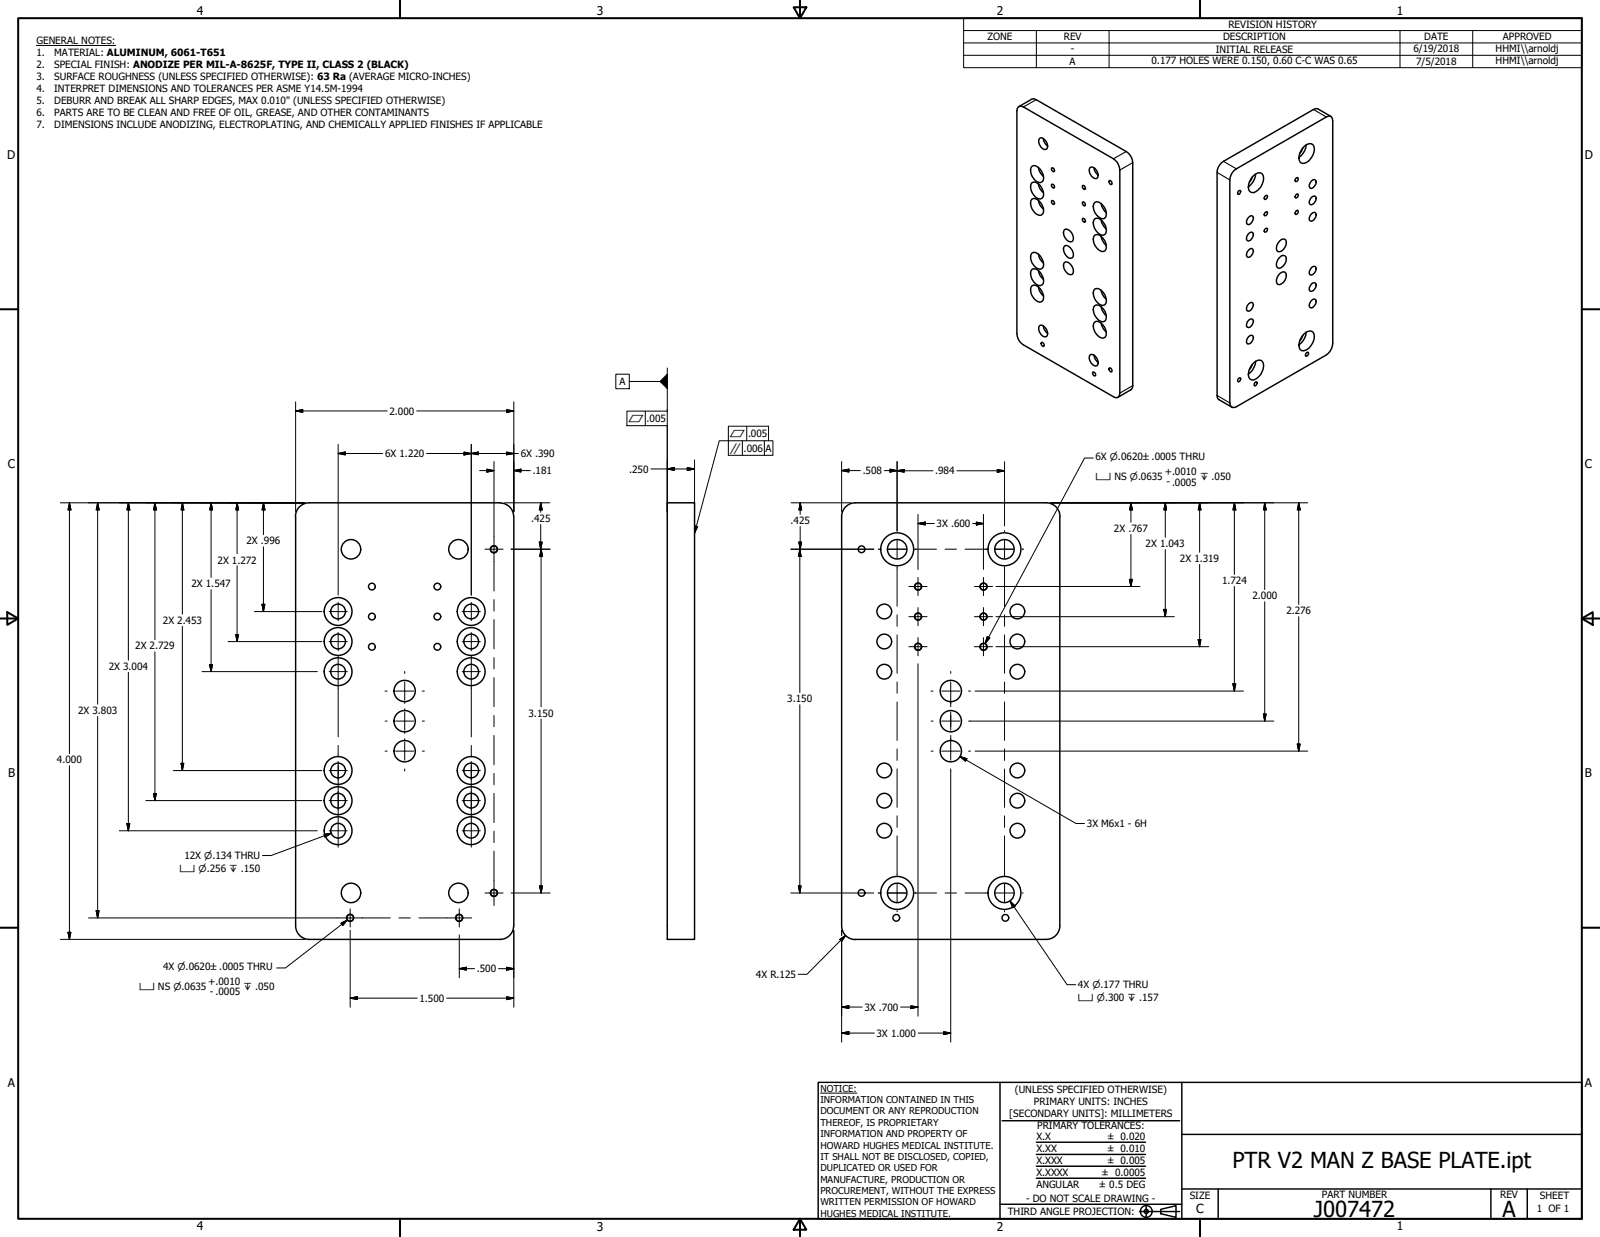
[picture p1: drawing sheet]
<svg xmlns="http://www.w3.org/2000/svg" width="559mm" height="432mm" viewBox="0 0 559 432" stroke-linecap="round" stroke-linejoin="round" font-family="sans-serif">
<!-- layer: Visible (ANSI) -->
<g fill="none" stroke="#000" stroke-width=".51">
<path d="M355.6 37.4l.5-.3 1.3 .2 31.5 18.1a4.8 4.8 0 0 1 2.2 4v77.8a1.36 1.36 0 0 1-.7 1.4 1.36 1.36 0 0 1-1.5-.1l-31.5-18.1a4.8 4.8 0 0 1-2.2-3.9v-77.8zM355.9 37.2l4.5-2.6 .9-.1 32 18.4a4.8 4.8 0 0 1 2.3 3.9v77.8l-.1 .7-.6 .8-4.4 2.6M360.4 58a2.3 2.3 0 0 1 2.9 1.1 3.6 3.6 0 0 1 .6 4.4 2.21 2.21 0 0 1-2.8-1.1 3.7 3.7 0 0 1-.7-4.4zM362.6 58.4a5 5 0 0 0 1.8 3.2M363 48.3a1.68 1.68 0 0 1 2.4 1.1 2.03 2.03 0 0 1 0 2.7 2.69 2.69 0 0 1-2.4-3.8zM364.4 48.4a3.9 3.9 0 0 0 1.5 2.6M367.2 58.7l.3-.2a.93 .93 0 0 1 .7 1.4 .92 .92 0 0 1-1-1.2zM380.7 58.5a2.52 2.52 0 0 1 2.7 3.4l-.4 .4a2.69 2.69 0 0 1-2.3-3.8zM382.1 58.5a3.6 3.6 0 0 0 1.4 2.7M431.1 59.4l32.8-18.9a1.35 1.35 0 0 1 1.6 1.6v77.9a5.3 5.3 0 0 1-2.3 3.9l-31.4 18.1a1.41 1.41 0 0 1-1.6 .1 1.41 1.41 0 0 1-.7-1.4v-77.9a5 5 0 0 1 1.6-3.4zM455 51.6l-.5 1.4-.5 .5M455.5 51.1a1.99 1.99 0 0 1 3.4 .1 5.3 5.3 0 0 1-3.4 5.8h-.8a2.25 2.25 0 0 1-.9-2.9l.9-2.1z"/>
<path d="M456.2 50.5a5.8 5.8 0 0 1-2.6 4.5M464.8 40.6l-4.5-2.6h-1l-32 18.3a4.8 4.8 0 0 0-2.2 3.9v77.8l.2 1.2 .4 .3 4.5 2.6M360.4 63.8a2.3 2.3 0 0 1 2.9 1 3.6 3.6 0 0 1 .6 4.4 2.21 2.21 0 0 1-2.8-1.1 3.7 3.7 0 0 1-.7-4.3zM360.4 69.5a3.4 3.4 0 0 1 4 3.1 1.8 1.8 0 0 1-1.1 2.6 4.1 4.1 0 0 1-2.9-5.7zM362.6 64.1a4.7 4.7 0 0 0 1.8 3.2M362.6 69.8a4.7 4.7 0 0 0 1.8 3.2M367.2 64.5l.3-.2a.93 .93 0 0 1 .7 1.3 .92 .92 0 0 1-1-1.1zM367.2 70.2l.3-.2a.93 .93 0 0 1 .7 1.3 .92 .92 0 0 1-1-1.1zM378 64.9l.3-.2a1.01 1.01 0 0 1 .7 1.4l-.7-.3zM378 76.4l.3-.2a.93 .93 0 0 1 .7 1.3 .92 .92 0 0 1-1-1.1zM378.3 70.4a1.01 1.01 0 0 1 .7 1.4l-.7-.2-.3-.5zM382.3 70.7a2.26 2.26 0 0 1 3 1.1 3.7 3.7 0 0 1 .6 4.3 2.26 2.26 0 0 1-2.9-1 3.7 3.7 0 0 1-.7-4.4z"/>
<path d="M382.3 76.4a2.26 2.26 0 0 1 3 1.1 3.7 3.7 0 0 1 .6 4.4 2.26 2.26 0 0 1-2.9-1.1 3.7 3.7 0 0 1-.7-4.4zM384.6 71.1a6 6 0 0 0 1.7 3.1M384.6 76.8a6 6 0 0 0 1.7 3.1M387.4 63.1a.94 .94 0 0 1 1 1.2l-.3 .2a1.01 1.01 0 0 1-.7-1.4zM432.5 66.7l.7-.2a1.01 1.01 0 0 1-.7 1.4l-.3-.2zM436.1 75.8l.6-.4 .9 .2a2.04 2.04 0 0 1-2 2.7 1.89 1.89 0 0 1 .5-2.5zM437.4 61.8l-1.1 1.8M437.8 61.3a1.93 1.93 0 0 1 3.4 0 5.5 5.5 0 0 1-3.4 5.9 1.61 1.61 0 0 1-1.8-1.9 6 6 0 0 1 1.8-4zM438.5 60.8a6.1 6.1 0 0 1-2.5 4.4M441.6 68.7l.8-.6 .3 .3a1.01 1.01 0 0 1-1.1 1.2zM442 74l.4-.1 .3 .2a1.01 1.01 0 0 1-1.1 1.2v-.9zM452.8 62.1l.4-.1 .2 .6-.2 .5-.8 .3v-.9z"/>
<path d="M452.8 67.8l.4-.1 .2 .6-.2 .5-.8 .3-.1-.4zM452.8 73.5l.4-.1a.94 .94 0 0 1-.4 1.5l-.5-.4zM458 63.2l.6-.5h.5l.4 .3a2.25 2.25 0 0 1-1.5 2.8l-.4-.1a1.78 1.78 0 0 1 .4-2.5zM458 68.9l1.1-.5 .4 .3a2.25 2.25 0 0 1-1.5 2.8l-.4-.1a1.78 1.78 0 0 1 .4-2.5zM458 74.6l1.1-.5 .4 .3a2.02 2.02 0 0 1-1.9 2.7 1.78 1.78 0 0 1 .4-2.5zM360.4 88.3a2.3 2.3 0 0 1 2.9 1.1 4.3 4.3 0 0 1 1.1 3.8l-.5 .5a2.21 2.21 0 0 1-2.8-1.1 3.7 3.7 0 0 1-.7-4.3zM360.4 94a2.3 2.3 0 0 1 2.9 1.1 3.6 3.6 0 0 1 .6 4.4 2.21 2.21 0 0 1-2.8-1.1 3.8 3.8 0 0 1-.7-4.4zM360.4 99.8a2.3 2.3 0 0 1 2.9 1 3.6 3.6 0 0 1 .6 4.4 2.21 2.21 0 0 1-2.8-1.1 3.7 3.7 0 0 1-.7-4.3zM362.6 88.6a4.7 4.7 0 0 0 1.8 3.2M362.6 94.4a4.7 4.7 0 0 0 1.8 3.1M371.9 80.1a2.83 2.83 0 0 1 2.5 4.2 2.83 2.83 0 0 1-2.5-4.2zM371.9 85.8a2.52 2.52 0 0 1 2.9 2.3v1.6l-.4 .3a2.91 2.91 0 0 1-2.9-3.8z"/>
<path d="M371.9 91.5a2.89 2.89 0 0 1 2.5 4.3 2.89 2.89 0 0 1-2.5-4.3zM382.3 82.1a2.26 2.26 0 0 1 3 1.1 3.7 3.7 0 0 1 .6 4.4 2.26 2.26 0 0 1-2.9-1.1 3.7 3.7 0 0 1-.7-4.4zM384.6 82.5a6 6 0 0 0 1.7 3.2M436.1 81.5l.6-.4 .9 .2a2.04 2.04 0 0 1-2 2.7 1.89 1.89 0 0 1 .5-2.5zM436.1 87.2l1.1-.5a1.4 1.4 0 0 1 0 2.3l-1.1 .9-.5-.2a1.89 1.89 0 0 1 .5-2.5zM441.6 80.1l.8-.5 .3 .2-.3 1-.4 .2h-.4zM446.8 84.2l.7-.6 1.3-.1a2.89 2.89 0 0 1-2.5 4.3 2.48 2.48 0 0 1 .5-3.6zM446.8 89.9l.7-.6h1.3a2.89 2.89 0 0 1-1.3 4.1l-.7 .3-.5-.2a2.48 2.48 0 0 1 .5-3.6zM446.8 95.6l1.4-.7 .6 .1a2.83 2.83 0 0 1-2.5 4.3 2.48 2.48 0 0 1 .5-3.7zM458 93.4l.6-.4 .9 .2a2.11 2.11 0 0 1-1.9 2.7 1.85 1.85 0 0 1 .4-2.5zM458 99.1l1.1-.4 .4 .2a2.11 2.11 0 0 1-1.9 2.8 1.85 1.85 0 0 1 .4-2.6zM362.6 100.1a5 5 0 0 0 1.8 3.2"/>
<path d="M363 113.7a1.68 1.68 0 0 1 2.4 1.1 2.03 2.03 0 0 1 0 2.7 2.69 2.69 0 0 1-2.4-3.8zM363.7 119.5a.89 .89 0 0 1 .8 .5 .89 .89 0 0 1-.1 1 1.05 1.05 0 0 1-.7-1.5zM364.4 113.8a3.9 3.9 0 0 0 1.5 2.6M382.3 100.9a2.26 2.26 0 0 1 3 1.1 3.8 3.8 0 0 1 .6 4.4 2.26 2.26 0 0 1-2.9-1.1 3.7 3.7 0 0 1-.7-4.4zM382.3 106.7a2.26 2.26 0 0 1 3 1.1 3.7 3.7 0 0 1 .6 4.3 2.26 2.26 0 0 1-2.9-1.1 3.7 3.7 0 0 1-.7-4.3zM382.3 112.4a2.26 2.26 0 0 1 3 1.1 3.7 3.7 0 0 1 .6 4.3 2.26 2.26 0 0 1-2.9-1.1 3.7 3.7 0 0 1-.7-4.3zM384.6 101.3a5.4 5.4 0 0 0 1.7 3.2M384.6 107a5.4 5.4 0 0 0 1.7 3.2M384.6 112.7a5.4 5.4 0 0 0 1.7 3.2M436.1 106l1.1-.5a1.4 1.4 0 0 1 0 2.3l-1.1 .8-.5-.1a1.89 1.89 0 0 1 .5-2.5zM436.1 111.8l.6-.4 .9 .2a1.96 1.96 0 0 1-2 2.6 1.89 1.89 0 0 1 .5-2.4zM436.1 117.5l.6-.4 .9 .2a2.04 2.04 0 0 1-2 2.7 1.97 1.97 0 0 1 .5-2.5z"/>
<path d="M455 117l-.5 1.4-.5 .5M455.5 116.5a1.99 1.99 0 0 1 3.4 .1 5.3 5.3 0 0 1-3.4 5.8h-.8a2.25 2.25 0 0 1-.9-2.9l.9-2.1zM456.2 116a5.8 5.8 0 0 1-2.6 4.4M458 104.9l.6-.4 .9 .1a2.29 2.29 0 0 1-1.5 2.9l-.4-.1a1.78 1.78 0 0 1 .4-2.5zM380.7 123.9a2.52 2.52 0 0 1 2.7 3.4l-.4 .4a2.69 2.69 0 0 1-2.3-3.8zM381.7 129.9l.7 .2 .3 .5-.3 .7a.97 .97 0 0 1-.7-1.4zM382.1 124a3.6 3.6 0 0 0 1.4 2.6M387.4 128.5a.94 .94 0 0 1 1 1.2l-.3 .2a1.01 1.01 0 0 1-.7-1.4zM432.5 132.1l.7-.2a1.01 1.01 0 0 1-.7 1.4l-.3-.2zM437.4 127.2l-1.1 1.8M437.8 126.7a1.93 1.93 0 0 1 3.4 0 5.5 5.5 0 0 1-3.4 6 1.61 1.61 0 0 1-1.8-2 6 6 0 0 1 1.8-4zM438.2 133.6l.7-.3a1.01 1.01 0 0 1-.7 1.4l-.2-.2z"/>
<path d="M438.5 126.1a6 6 0 0 1-2.5 4.5M456.2 123.3l.7-.3a1.01 1.01 0 0 1-.7 1.4l-.3-.2zM174.7 175.6a4.8 4.8 0 0 1 4.8 4.7l-.1 142.9a4.7 4.7 0 0 1-4.7 4.7M174.7 175.5h-66.7a4.8 4.8 0 0 0-4.8 4.8M233 175.5h9.6v152.4h-9.6zM103.3 180.3v142.9a4.7 4.7 0 0 0 4.7 4.7h66.7M370.1 180.3v142.9a4.7 4.7 0 0 1-4.7 4.7h-66.7a4.7 4.7 0 0 1-4.8-4.7v-142.9a4.8 4.8 0 0 1 4.8-4.8h66.7a4.8 4.8 0 0 1 4.8 4.8"/>
<circle cx="122.6" cy="191.7" r="3.4"/>
<circle cx="160.1" cy="191.7" r="3.4"/>
<circle cx="172.5" cy="191.7" r="1.17"/>
<circle cx="172.5" cy="191.7" r="1.24"/>
<circle cx="300.9" cy="191.7" r="1.17"/>
<circle cx="313.3" cy="191.7" r="3.4"/>
<circle cx="313.3" cy="191.7" r="5.7"/>
<circle cx="350.8" cy="191.7" r="3.4"/>
<circle cx="350.8" cy="191.7" r="5.7"/>
<circle cx="118.1" cy="213.5" r="2.57"/>
<circle cx="118.1" cy="213.5" r="4.9"/>
<circle cx="129.9" cy="204.8" r="1.17"/>
<circle cx="129.9" cy="215.2" r="1.17"/>
<circle cx="152.7" cy="215.2" r="1.17"/>
<circle cx="152.7" cy="204.8" r="1.17"/>
<circle cx="164.6" cy="213.5" r="2.57"/>
<circle cx="164.6" cy="213.5" r="4.9"/>
<circle cx="308.8" cy="213.5" r="2.57"/>
<circle cx="320.6" cy="204.8" r="1.17"/>
<circle cx="320.6" cy="215.2" r="1.17"/>
<circle cx="320.6" cy="204.8" r="1.24"/>
<circle cx="320.6" cy="215.2" r="1.24"/>
<circle cx="343.5" cy="204.8" r="1.17"/>
<circle cx="343.5" cy="215.2" r="1.17"/>
<circle cx="343.5" cy="204.8" r="1.24"/>
<circle cx="343.5" cy="215.2" r="1.24"/>
<circle cx="355.3" cy="213.5" r="2.57"/>
<circle cx="118.1" cy="223.9" r="2.57"/>
<circle cx="118.1" cy="234.5" r="2.57"/>
<circle cx="118.1" cy="234.5" r="4.9"/>
<circle cx="118.1" cy="223.9" r="4.9"/>
<circle cx="129.9" cy="225.8" r="1.17"/>
<circle cx="152.7" cy="225.8" r="1.17"/>
<circle cx="164.6" cy="223.9" r="2.57"/>
<circle cx="164.6" cy="234.5" r="2.57"/>
<circle cx="164.6" cy="223.9" r="4.9"/>
<circle cx="164.6" cy="234.5" r="4.9"/>
<circle cx="308.8" cy="234.5" r="2.57"/>
<circle cx="308.8" cy="223.9" r="2.57"/>
<circle cx="320.6" cy="225.8" r="1.17"/>
<circle cx="320.6" cy="225.8" r="1.24"/>
<circle cx="343.5" cy="225.8" r="1.17"/>
<circle cx="343.5" cy="225.8" r="1.24"/>
<circle cx="355.3" cy="223.9" r="2.57"/>
<circle cx="355.3" cy="234.5" r="2.57"/>
<circle cx="141.3" cy="251.7" r="3.7"/>
<circle cx="141.3" cy="241.2" r="3.7"/>
<circle cx="332.1" cy="241.2" r="3.7"/>
<circle cx="332.1" cy="251.7" r="3.7"/>
<circle cx="118.1" cy="279.5" r="2.57"/>
<circle cx="118.1" cy="269" r="2.57"/>
<circle cx="118.1" cy="279.5" r="4.9"/>
<circle cx="118.1" cy="269" r="4.9"/>
<circle cx="141.3" cy="262.2" r="3.7"/>
<circle cx="164.6" cy="279.5" r="2.57"/>
<circle cx="164.6" cy="269" r="2.57"/>
<circle cx="164.6" cy="269" r="4.9"/>
<circle cx="164.6" cy="279.5" r="4.9"/>
<circle cx="308.8" cy="269" r="2.57"/>
<circle cx="308.8" cy="279.5" r="2.57"/>
<circle cx="332.1" cy="262.2" r="3.7"/>
<circle cx="355.3" cy="269" r="2.57"/>
<circle cx="355.3" cy="279.5" r="2.57"/>
<circle cx="118.1" cy="290" r="2.57"/>
<circle cx="118.1" cy="290" r="4.9"/>
<circle cx="164.6" cy="290" r="2.57"/>
<circle cx="164.6" cy="290" r="4.9"/>
<circle cx="308.8" cy="290" r="2.57"/>
<circle cx="355.3" cy="290" r="2.57"/>
<circle cx="122.6" cy="311.7" r="3.4"/>
<circle cx="160.1" cy="311.7" r="3.4"/>
<circle cx="172.5" cy="311.7" r="1.17"/>
<circle cx="172.5" cy="311.7" r="1.24"/>
<circle cx="300.9" cy="311.7" r="1.17"/>
<circle cx="313.3" cy="311.7" r="3.4"/>
<circle cx="313.3" cy="311.7" r="5.7"/>
<circle cx="350.8" cy="311.7" r="3.4"/>
<circle cx="350.8" cy="311.7" r="5.7"/>
<circle cx="122.3" cy="320.4" r="1.17"/>
<circle cx="122.3" cy="320.4" r="1.24"/>
<circle cx="160.4" cy="320.4" r="1.17"/>
<circle cx="160.4" cy="320.4" r="1.24"/>
<circle cx="313" cy="320.4" r="1.17"/>
<circle cx="351.1" cy="320.4" r="1.17"/>
</g>
<!-- layer: Visible Narrow (ANSI) -->
<path d="M361.9 34.8l-4.5 2.5M458.7 38.2l4.5 2.6M393.3 52.9l-4.4 2.5M395.6 56.8l-4.5 2.6M427.3 56.3l4.5 2.6M425.1 60.2l4.4 2.6M395.6 134.6l-4.5 2.6M425.1 138l4.4 2.7" fill="none" stroke="#000" stroke-width=".38"/>
<!-- layer: Border (ANSI) -->
<g fill="none" stroke="#000" stroke-width=".7">
<path d="M6.3 6.3h546.1v419.1h-546.1zM139.7 0v6.3M277.2 2.5h4.4l-2.2 3.8zM279.4 0v6.3M419.1 0v6.3M0 107.9h6.3M552.4 107.9h6.4M0 215.9h6.3M2.5 213.7l3.8 2.2-3.8 2.2zM552.4 215.9l3.9-2.2v4.4zM552.4 215.9h6.4M0 323.8h6.3"/>
<path d="M552.4 323.8h6.4M139.7 425.4v6.4M279.4 425.4l2.2 3.9h-4.4zM279.4 425.4v6.4M419.1 425.4v6.4"/>
</g>
<!-- layer: Title (ANSI) -->
<g fill="none" stroke="#000" stroke-width=".51">
<path d="M285.8 377.8h266.6v47.6h-266.6zM349.2 377.8v47.6M412.7 377.8v47.6M350 391.2h62M361.9 398.7h38.1M412.7 396h139.7M361.9 411.3h38.1M361.9 407.1h38.1M361.9 403h38.1M412.7 415h139.7M425.4 415v10.4M520.7 415v10.4"/>
<path d="M533.4 415v10.4M349.2 420.4h63.5M398 422.9h14M400.3 420.6v4.6M405.4 422.1l5.3-1.2v4l-5.3-1.2z"/>
<circle cx="400.3" cy="422.9" r="2.06"/>
<circle cx="400.3" cy="422.9" r=".73"/>
</g>
<path d="M286.5 381.6h12.8" fill="none" stroke="#000" stroke-width=".35"/>
<!-- layer: Symbol (ANSI) -->
<g fill="none" stroke="#000" stroke-width=".35">
<path d="M12.7 15.9h27.7M336.5 10.7v-4.4h215.9v4.4M336.5 15h215.9M336.5 19.3h215.9M361.9 10.7v12.9M387.3 10.7v12.9M488.9 10.7v12.9M514.3 10.7v12.9M552.4 10.7h-215.9v4.3M552.4 10.7v12.9h-215.9v-8.6M215.1 130.6h4.7v5.1h-4.7zM219.8 133.2h10.7"/>
<path d="M233 128.5v15M218.9 143.5h14.1v5.1h-14.1zM225.4 143.5v5.1M233 148.6v30.1M259.3 153.9v5M260.8 148.8v5.1M267 153.9v5M268.4 153.9v-5.1h-14v10.1h15.5v-5h-18.7l-8.6 32.2M381.8 159.9h-3l-34.8 64.8M242.7 183.6l.9 .2-1 2.3zM344.8 222.2l.9 .5-1.7 2zM335.3 264.1l2.4 .8-.5 .8z"/>
<path d="M335.3 264.1l40.5 23.4h3M113.2 291.3l2.5-.5-2.2 1.4zM115.7 290.8l-21 7.8h-3M352.7 314.5l1.8 1.8-.8 .6zM352.7 314.5l20 29.2h3M119.1 322.3l2.2-1.2-1.6 1.9zM121.3 321.1l-21.6 16.8h-3.1"/>
</g>
<!-- layer: Dimension (ANSI) -->
<g fill="none" stroke="#000" stroke-width=".35">
<path d="M103.3 143.4l2.4-.4v1zM103.3 143.4h32M103.3 140.3v38.4M118.1 158.3l2.5-.5v1zM118.1 158.3h15.6M118.1 155.1v52.6M145.5 143.4h34M149 158.3h32M162.1 157.8l2.5 .5-2.5 .5zM164.6 158.3l2.5-.5v1zM164.6 155.1v52.6M176.9 143l2.6 .4-2.6 .6z"/>
<path d="M176.9 157.8l2.6 .5-2.6 .5zM179.5 140.3v38.4M21.1 175.5h85.3M24.3 175.5l.5 2.5h-1.1zM24.3 175.5v87.6M34.1 175.5l.5 2.5h-1zM34.1 175.5v70.3M44.8 175.5l.5 2.5h-1zM44.8 175.5v54.9M54.1 175.5l.5 2.5h-1zM54.1 175.5v47.8M63.7 175.5l.5 2.5h-1z"/>
<path d="M63.7 175.5v38.9M73.7 175.5l.5 2.5h-1zM73.7 175.5v26M82.8 175.5l.5 2.5h-.9zM82.8 175.5v17.8M92 175.5l.5 2.5h-1zM92 175.5v11.1M167.5 164.3h5M170.1 163.8l2.4 .5-2.4 .5zM172.5 161.1v26.2M176.3 175.5h15.7M179.5 164.3l2.4-.5v1z"/>
<path d="M179.5 164.3h5.7M188.8 175.5l.6 2.5h-1.1zM188.8 175.5v3.3M227.3 163.7h15.3M233 163.7l2.5-.5v1zM233 160.5v18.2M240 163.2l2.6 .5-2.6 .5zM242.6 160.5v18.2M276.3 175.5h20.8M279.5 175.5l.5 2.5h-1zM279.5 175.5v4.1M293.9 164.3l2.6-.5v1z"/>
<path d="M293.9 164.3h6.6M293.9 161.1v17.6M308.9 164.3h4.4M310.8 163.8l2.5 .5-2.5 .5zM313.3 164.3l2.5-.4v.9zM313.3 161.1v24.1M313.3 164.3h12.5M320.6 179.6v12M334.2 164.3h16.6M343.5 179.6v12M348.3 163.9l2.5 .4-2.5 .5zM350.8 161.2v22.4"/>
<path d="M367 175.5h89.8M395 175.5l.5 2.5h-1zM395 175.5v6.8M407 175.5l.4 2.5h-.9zM407 175.5v12.1M419 175.5l.4 2.5h-.9zM419 175.5v17.3M431.1 175.5l.5 2.5h-1zM431.1 175.5v25M441.7 175.5l.5 2.5h-.9zM441.7 175.5v30.3M453.6 175.5l.5 2.5h-1z"/>
<path d="M453.6 175.5v35.5M82.8 197.5v26.5M92 190.9v22.6M178.5 191.7h13.7M188.3 189.2h1.1l-.6 2.5zM188.8 183.1v8.6M189 191.7l.5 2.5h-1zM189 191.7v55.1M276.2 191.7h29M279 189.2h1l-.5 2.5zM279.3 191.7l.5 2.5h-1zM279.3 191.7v50"/>
<path d="M279.5 183.8v7.9M320.6 182.8l2.6-.6v1.1zM320.6 191.8v7M320.6 182.8h5.7M339.7 182.8h3.8M341 182.2l2.5 .6-2.5 .5zM343.5 191.8v7M395 186.6v18.1M407 191.8v23.5M419 197v28.7M63.7 218.6v50.4M73.7 205.8v28.6"/>
<path d="M88.8 213.5h23.6M91.5 210.9h1l-.5 2.6zM347.9 204.7h2.8M347.9 215.3h2.8M350.9 204.7h47.2M350.9 215.3h59.2M394.5 202.2h1l-.5 2.5zM406.5 212.7h.9l-.4 2.6zM431.1 204.7v36.5M441.7 210.1v41.6M453.6 215.3v46.9M44.8 234.7v55.3"/>
<path d="M54.1 227.5v52M70.5 234.4h40.3M73.2 232h1l-.5 2.4zM79.6 224h32.8M82.4 221.5h.9l-.5 2.5zM320.6 231.7v79.9M347.9 225.7h2.8M350.9 225.7h71.2M418.5 223.3h.9l-.4 2.4zM430.6 238.7h1l-.5 2.5zM34.1 250.1v70.3M189 251v60.7"/>
<path d="M279.3 246v65.7M339 251.7h11.7M340.6 241.2h10.1M350.9 241.2h83.4M350.9 251.7h94M441.3 249.2h.9l-.5 2.5zM453.1 259.7h1l-.5 2.5zM24.3 267.3v60.6M50.9 279.5h61.5M53.6 277h1l-.5 2.5zM60.5 269h51.9M63.2 266.4h1l-.5 2.6z"/>
<path d="M332 269.1v42.5M340.6 262.2h10.1M350.9 262.2h105.9M41.7 290h69.1M44.3 287.5h1l-.5 2.5zM33.6 317.9h1l-.5 2.5zM178.5 311.7h13.7M188.5 309.2h1l-.5 2.5zM276.2 311.7h29M278.8 309.2h1l-.5 2.5zM320.6 311.8v42.9M332 311.8v52"/>
<path d="M21.1 327.9h85.3M23.7 325.4h1.1l-.5 2.5zM30.9 320.4h87M122.3 324.7v26.9M160.4 338.1l2.5-.5v1zM160.4 338.1h5.3M160.4 326.3v15M174.1 338.1h5.4M176.9 337.6l2.6 .5-2.6 .5zM179.5 324.7v26.9M293.2 327.9l2.1-1.4-1.4 2.1zM293.9 324.7v1.8"/>
<path d="M293.9 328.5v35.3M295.3 326.5l-13.5 13.6h-3M122.3 348.4l2.5-.5v1zM122.3 348.4h23.4M156 348.4h23.5M176.9 347.9l2.6 .5-2.6 .5zM293.9 351.5l2.6-.4v.9zM293.9 351.5h7.2M314.5 351.5h6.1M318.1 351.1l2.5 .4-2.5 .5zM293.9 360.6l2.6-.5v1zM293.9 360.6h11.5"/>
<path d="M320.7 360.6h11.3M329.6 360.1l2.4 .5-2.4 .5z"/>
</g>
<g fill="#000" stroke="#000" stroke-width=".35">
<path d="M103.3 143.4l2.4-.4zM103.3 143.4l2.4-.4v1zM118.1 158.3l2.5-.5zM118.1 158.3l2.5-.5v1zM162.1 158.8l2.5-.5zM162.1 157.8l2.5 .5-2.5 .5zM164.6 158.3l2.5-.5zM164.6 158.3l2.5-.5v1zM176.9 144l2.6-.6zM176.9 143l2.6 .4-2.6 .6zM176.9 158.8l2.6-.5zM176.9 157.8l2.6 .5-2.6 .5z"/>
<path d="M24.3 175.5l.5 2.5zM24.3 175.5l.5 2.5h-1.1zM34.1 175.5l.5 2.5zM34.1 175.5l.5 2.5h-1zM44.8 175.5l.5 2.5zM44.8 175.5l.5 2.5h-1zM54.1 175.5l.5 2.5zM54.1 175.5l.5 2.5h-1zM63.7 175.5l.5 2.5zM63.7 175.5l.5 2.5h-1zM73.7 175.5l.5 2.5zM73.7 175.5l.5 2.5h-1z"/>
<path d="M82.8 175.5l.5 2.5zM82.8 175.5l.5 2.5h-.9zM92 175.5l.5 2.5zM92 175.5l.5 2.5h-1zM170.1 164.8l2.4-.5zM170.1 163.8l2.4 .5-2.4 .5zM179.5 164.3l2.4-.5zM179.5 164.3l2.4-.5v1zM188.8 175.5l.6 2.5zM188.8 175.5l.6 2.5h-1.1zM233 163.7l2.5-.5zM233 163.7l2.5-.5v1z"/>
<path d="M240 164.2l2.6-.5zM240 163.2l2.6 .5-2.6 .5zM279.5 175.5l.5 2.5zM279.5 175.5l.5 2.5h-1zM293.9 164.3l2.6-.5zM293.9 164.3l2.6-.5v1zM310.8 164.8l2.5-.5zM310.8 163.8l2.5 .5-2.5 .5zM313.3 164.3l2.5-.4zM313.3 164.3l2.5-.4v.9zM348.3 164.8l2.5-.5zM348.3 163.9l2.5 .4-2.5 .5z"/>
<path d="M395 175.5l.5 2.5zM395 175.5l.5 2.5h-1zM407 175.5l.4 2.5zM407 175.5l.4 2.5h-.9zM419 175.5l.4 2.5zM419 175.5l.4 2.5h-.9zM431.1 175.5l.5 2.5zM431.1 175.5l.5 2.5h-1zM441.7 175.5l.5 2.5zM441.7 175.5l.5 2.5h-.9zM453.6 175.5l.5 2.5zM453.6 175.5l.5 2.5h-1z"/>
<path d="M188.3 189.2l.5 2.5zM188.3 189.2h1.1l-.6 2.5zM189 191.7l.5 2.5zM189 191.7l.5 2.5h-1zM279 189.2l.5 2.5zM279 189.2h1l-.5 2.5zM279.3 191.7l.5 2.5zM279.3 191.7l.5 2.5h-1zM320.6 182.8l2.6-.6zM320.6 182.8l2.6-.6v1.1zM341 183.3l2.5-.5zM341 182.2l2.5 .6-2.5 .5z"/>
<path d="M91.5 210.9l.5 2.6zM91.5 210.9h1l-.5 2.6zM394.5 202.2l.5 2.5zM394.5 202.2h1l-.5 2.5zM406.5 212.7l.5 2.6zM406.5 212.7h.9l-.4 2.6zM73.2 232l.5 2.4zM73.2 232h1l-.5 2.4zM82.4 221.5l.4 2.5zM82.4 221.5h.9l-.5 2.5zM418.5 223.3l.5 2.4zM418.5 223.3h.9l-.4 2.4z"/>
<path d="M430.6 238.7l.5 2.5zM430.6 238.7h1l-.5 2.5zM441.3 249.2l.4 2.5zM441.3 249.2h.9l-.5 2.5zM453.1 259.7l.5 2.5zM453.1 259.7h1l-.5 2.5zM53.6 277l.5 2.5zM53.6 277h1l-.5 2.5zM63.2 266.4l.5 2.6zM63.2 266.4h1l-.5 2.6zM44.3 287.5l.5 2.5zM44.3 287.5h1l-.5 2.5z"/>
<path d="M33.6 317.9l.5 2.5zM33.6 317.9h1l-.5 2.5zM188.5 309.2l.5 2.5zM188.5 309.2h1l-.5 2.5zM278.8 309.2l.5 2.5zM278.8 309.2h1l-.5 2.5zM23.7 325.4l.6 2.5zM23.7 325.4h1.1l-.5 2.5zM160.4 338.1l2.5-.5zM160.4 338.1l2.5-.5v1zM176.9 338.6l2.6-.5zM176.9 337.6l2.6 .5-2.6 .5z"/>
<path d="M295.3 326.5l-1.4 2.1zM293.2 327.9l2.1-1.4-1.4 2.1zM122.3 348.4l2.5-.5zM122.3 348.4l2.5-.5v1zM176.9 348.9l2.6-.5zM176.9 347.9l2.6 .5-2.6 .5zM293.9 351.5l2.6-.4zM293.9 351.5l2.6-.4v.9zM318.1 352l2.5-.5zM318.1 351.1l2.5 .4-2.5 .5zM293.9 360.6l2.6-.5zM293.9 360.6l2.6-.5v1z"/>
<path d="M329.6 361.1l2.4-.5zM329.6 360.1l2.4 .5-2.4 .5z"/>
</g>
<!-- layer: Center Mark (ANSI) -->
<g fill="none" stroke="#000" stroke-width=".35">
<path d="M169.4 191.7h6.3M306.8 191.7h.3M310.1 191.7h6.4M319.5 191.7h.3M344.3 191.7h.3M347.7 191.7h6.3M357 191.7h.4M114.9 213.5h6.4M118.1 210.3v6.4M161.4 213.5h6.4M164.6 210.3v6.4M317.4 204.7h6.4"/>
<path d="M317.4 215.3h6.4M320.6 201.5v6.4M320.6 212.1v6.3M340.3 215.3h6.3M340.3 204.7h6.3M343.5 212.1v6.3M343.5 201.5v6.4M114.9 234.4h6.4M114.9 224h6.4M118.1 220.8v6.3M141.4 234.4v.7M141.4 238.1v6.3"/>
<path d="M161.4 234.4h6.4M161.4 224h6.4M164.6 220.8v6.3M317.4 225.7h6.4M320.6 222.6v6.3M340.3 225.7h6.3M343.5 222.6v6.3M134.5 241.2h.7M134.5 251.7h.7M138.2 241.2h6.3M138.2 251.7h6.3M141.4 244.9v.7"/>
<path d="M141.4 247.4v.7M141.4 248.5v6.4M141.4 255.3v.7M141.4 257.9v.7M141.4 259v6.4M147.5 241.2h.7M147.5 251.7h.7M325.2 241.2h.7M325.2 251.7h.7M328.9 241.2h6.3M328.9 251.7h6.3M332 244.9v.7"/>
<path d="M332 248.5v6.4M332 257.9v.7M338.3 241.2h.7M338.3 251.7h.7M114.9 269h6.4M114.9 279.5h6.4M118.1 265.8v6.4M118.1 276.3v6.3M134.5 262.2h.7M138.2 262.2h6.3M141.4 268.4v.7M147.5 262.2h.7"/>
<path d="M161.4 269h6.4M161.4 279.5h6.4M164.6 265.8v6.4M164.6 276.3v6.3M325.2 262.2h.7M328.9 262.2h6.3M338.3 262.2h.7M114.9 290h6.4M161.4 290h6.4M122.3 317.2v6.4M160.4 317.2v6.4M169.4 311.7h6.3"/>
<path d="M306.8 311.7h.3M310.1 311.7h6.4M319.5 311.7h.3M350.8 305.2v.4M350.8 308.5v6.4M350.8 317.9v.4"/>
</g>
<!-- layer: Centerline (ANSI) -->
<g fill="none" stroke="#000" stroke-width=".35">
<path d="M172.5 187.3v19M306.8 191.7h.3M310.1 191.7h6.4M313.3 185.2v.3M313.3 188.5v6.4M313.3 197.9v13.7M319.5 191.7h7.6M330.1 191.7h4M337.1 191.7h7.5M347.7 191.7h6.3M350.8 185.2v.3M350.8 188.5v6.4"/>
<path d="M350.8 197.9v13.7M357 191.7h.4M172.5 209.3v4M172.5 216.3v10.2M313.3 214.6v4M350.8 214.6v4M118.1 228.7v28.5M164.6 228.7v28.5M172.5 229.6v3.9M172.5 236.5v10.2M313.3 221.6v13.4M313.3 238.1v3.9"/>
<path d="M332 234.4v.7M332 238.1v8.6M350.8 221.6v13.4M350.8 238.1v3.9M172.5 249.7v4M172.5 256.7v10.3M313.3 245v13.4M332 249.7v4M332 256.7v8.7M350.8 245v13.4M118.1 260.2v4M118.1 267.2v28.5"/>
<path d="M164.6 260.2v4M164.6 267.2v28.5M172.5 269.9v4M172.5 276.9v10.2M313.3 261.4v4M313.3 268.4v13.4M332 268.4v.7M350.8 261.4v4M350.8 268.4v13.4M172.5 290.1v4M172.5 297.1v19M313.3 284.8v4"/>
<path d="M313.3 291.8v13.8M350.8 284.8v4M350.8 291.8v13.8M306.8 311.7h.3M310.1 311.7h6.4M313.3 308.5v6.4M313.3 317.9v.4M319.5 311.7h7.6M330.1 311.7h4M337.1 311.7h7.5M347.7 311.7h6.3M350.8 308.5v6.4"/>
<path d="M350.8 317.9v.4M357 311.7h.4M117.9 320.4h18.4M139.3 320.4h4M146.3 320.4h18.4"/>
</g>
<!-- layer: Symbol (ANSI) -->
<g fill="#000" stroke="#000" stroke-width=".35">
<path d="M233 130.6v5zM233 130.6v5l-2.5-2.4zM242.7 183.6l-.1 2.5zM242.7 183.6l.9 .2-1 2.3zM344.8 222.2l-.8 2.5zM344.8 222.2l.9 .5-1.7 2zM335.3 264.1l2.4 .8zM335.3 264.1l2.4 .8-.5 .8zM113.5 292.2l2.2-1.4zM113.2 291.3l2.5-.5-2.2 1.4zM352.7 314.5l1.8 1.8zM352.7 314.5l1.8 1.8-.8 .6z"/>
<path d="M121.3 321.1l-1.6 1.9zM119.1 322.3l2.2-1.2-1.6 1.9z"/>
</g>
<g font-size="7.7">
<text x="430.4" y="407.6">PTR V2 MAN Z BASE PLATE.ipt</text>
<text x="458.9" y="424.8">J007472</text>
<text x="524.7" y="424.7">A</text>
</g>
<text font-size="4.4" x="417.8" y="423.5">C</text>
<g font-size="4.2">
<text x="68.7" y="5.3">4</text>
<text x="208.4" y="5.3">3</text>
<text x="348.1" y="5.3">2</text>
<text x="487.8" y="5.3">1</text>
<text x="2.5" y="55.5">D</text>
<text x="553.5" y="55.5">D</text>
<text x="2.8" y="163.4">C</text>
<text x="553.5" y="163.4">C</text>
<text x="2.9" y="271.4">B</text>
<text x="553.5" y="271.4">B</text>
<text x="2.8" y="379.3">A</text>
<text x="553.5" y="379.3">A</text>
<text x="68.7" y="429.5">4</text>
<text x="208.4" y="429.6">3</text>
<text x="348.1" y="429.6">2</text>
<text x="487.8" y="429.5">1</text>
</g>
<g font-size="3.5">
<text x="429" y="9.8">REVISION HISTORY</text>
<text x="12.7" y="15.3">GENERAL NOTES:</text>
<text x="344.9" y="14.1">ZONE</text>
<text x="371.5" y="14.1">REV</text>
<text x="427.2" y="14.1">DESCRIPTION</text>
<text x="497.4" y="14.1">DATE</text>
<text x="524.9" y="14.1">APPROVED</text>
<text x="12.7" y="19.5">1.</text>
<text x="12.7" y="23.7">2.</text>
<text x="18.9" y="19.5">MATERIAL: ALUMINUM, 6061-T651</text>
<text x="18.9" y="23.7">SPECIAL FINISH: ANODIZE PER MIL-A-8625F, TYPE II, CLASS 2 (BLACK)</text>
<text x="373.6" y="22.7">A</text>
<text x="374" y="18.3">-</text>
<text x="402.1" y="22.5">0.177 HOLES WERE 0.150, 0.60 C-C WAS 0.65</text>
<text x="424.6" y="18.4">INITIAL RELEASE</text>
<text x="493.6" y="18.2">6/19/2018</text>
<text x="494.6" y="22.5">7/5/2018</text>
<text x="522.4" y="18.1">HHMI\\arnoldj</text>
<text x="522.4" y="22.4">HHMI\\arnoldj</text>
<text x="12.7" y="27.8">3.</text>
<text x="18.9" y="27.8">SURFACE ROUGHNESS (UNLESS SPECIFIED OTHERWISE): 63 Ra (AVERAGE MICRO-INCHES)</text>
<text x="12.7" y="32">4.</text>
<text x="18.9" y="32">INTERPRET DIMENSIONS AND TOLERANCES PER ASME Y14.5M-1994</text>
<text x="12.7" y="36.2">5.</text>
<text x="12.7" y="40.4">6.</text>
<text x="18.9" y="36.2">DEBURR AND BREAK ALL SHARP EDGES, MAX 0.010&quot; (UNLESS SPECIFIED OTHERWISE)</text>
<text x="18.9" y="40.4">PARTS ARE TO BE CLEAN AND FREE OF OIL, GREASE, AND OTHER CONTAMINANTS</text>
<text x="12.7" y="44.6">7.</text>
<text x="18.9" y="44.6">DIMENSIONS INCLUDE ANODIZING, ELECTROPLATING, AND CHEMICALLY APPLIED FINISHES IF APPLICABLE</text>
<text x="216.3" y="134.4">A</text>
<text x="136" y="144.7">2.000</text>
<text x="225.8" y="147.3">.005</text>
<text x="261.2" y="152.6">.005</text>
<text x="134.5" y="159.6">6X 1.220</text>
<text x="181.9" y="159.6">6X .390</text>
<text x="259.7" y="157.7">.006</text>
<text x="267.4" y="157.7">A</text>
<text x="382.6" y="160.5">6X ⌀.0620±.0005 THRU</text>
<text x="186.1" y="165.5">.181</text>
<text x="219.8" y="165">.250</text>
<text x="301.3" y="165.5">.508</text>
<text x="326.6" y="165.6">.984</text>
<text x="406.8" y="165.8">+.0010</text>
<text x="407.4" y="169.4">- .0005</text>
<text x="185.5" y="182.2">.425</text>
<text x="276.1" y="183">.425</text>
<text x="327.1" y="184">3X .600</text>
<text x="389.1" y="185.7">2X .767</text>
<text x="86.1" y="190.1">2X .996</text>
<text x="400.1" y="190.9">2X 1.043</text>
<text x="76" y="196.7">2X 1.272</text>
<text x="412.1" y="196.2">2X 1.319</text>
<text x="426.8" y="204">1.724</text>
<text x="66.9" y="205">2X 1.547</text>
<text x="437.4" y="209.2">2.000</text>
<text x="449.3" y="214.4">2.276</text>
<text x="56.9" y="217.8">2X 2.453</text>
<text x="47.2" y="226.6">2X 2.729</text>
<text x="38" y="233.8">2X 3.004</text>
<text x="275" y="245.1">3.150</text>
<text x="27.2" y="249.2">2X 3.803</text>
<text x="184.6" y="250.1">3.150</text>
<text x="19.9" y="266.4">4.000</text>
<text x="379.6" y="288.7">3X M6x1 - 6H</text>
<text x="64.4" y="299.9">12X ⌀.134 THRU</text>
<text x="57" y="338.5">4X ⌀.0620±.0005 THRU</text>
<text x="166.5" y="339.4">.500</text>
<text x="264" y="341.4">4X R.125</text>
<text x="72.7" y="343.8">+.0010</text>
<text x="73.3" y="347.3">- .0005</text>
<text x="376.5" y="345">4X ⌀.177 THRU</text>
<text x="146.5" y="349.7">1.500</text>
<text x="301.9" y="352.8">3X .700</text>
<text x="306.1" y="361.9">3X 1.000</text>
<text x="354.5" y="381.6">(UNLESS SPECIFIED OTHERWISE)</text>
<text x="352.5" y="390">[SECONDARY UNITS]: MILLIMETERS</text>
<text x="361.1" y="385.8">PRIMARY UNITS: INCHES</text>
<text x="362.3" y="394.1">PRIMARY TOLERANCES:</text>
<text x="361.9" y="397.9">X.X</text>
<text x="386.7" y="398">± 0.020</text>
<text x="361.9" y="402.1">X.XX</text>
<text x="361.9" y="406.3">X.XXX</text>
<text x="386.7" y="402.1">± 0.010</text>
<text x="386.7" y="406.3">± 0.005</text>
<text x="361.9" y="410.5">X.XXXX</text>
<text x="384.7" y="410.5">± 0.0005</text>
<text x="358.4" y="419.7">- DO NOT SCALE DRAWING -</text>
<text x="361.9" y="414.6">ANGULAR</text>
<text x="383.8" y="414.7">± 0.5 DEG</text>
<text x="415.5" y="418.4">SIZE</text>
<text x="461.6" y="418.3">PART NUMBER</text>
<text x="523.9" y="418.3">REV</text>
<text x="537.8" y="418.4">SHEET</text>
<text x="352" y="424.2">THIRD ANGLE PROJECTION:</text>
<text x="536.7" y="423.2">1 OF 1</text>
</g>
<g font-size="3.3">
<text x="219.4" y="147.3">⏥</text>
<text x="254.8" y="152.6">⏥</text>
<text x="254.8" y="158.3">∥</text>
<text x="382.6" y="167.7">⌴ NS ⌀.0635</text>
<text x="419.1" y="167.7">↧ .050</text>
<text x="62.7" y="304.4">⌴ ⌀.256 ↧ .150</text>
<text x="48.6" y="345.7">⌴ NS ⌀.0635</text>
<text x="85" y="345.7">↧ .050</text>
<text x="376.5" y="349.4">⌴ ⌀.300 ↧ .157</text>
<text x="286.5" y="381.1">NOTICE:</text>
<text x="286.5" y="385">INFORMATION CONTAINED IN THIS</text>
<text x="286.5" y="389">DOCUMENT OR ANY REPRODUCTION</text>
<text x="286.5" y="392.9">THEREOF, IS PROPRIETARY</text>
<text x="286.5" y="396.9">INFORMATION AND PROPERTY OF</text>
<text x="286.5" y="400.9">HOWARD HUGHES MEDICAL INSTITUTE.</text>
<text x="286.5" y="404.9">IT SHALL NOT BE DISCLOSED, COPIED,</text>
<text x="286.5" y="408.9">DUPLICATED OR USED FOR</text>
<text x="286.5" y="412.8">MANUFACTURE, PRODUCTION OR</text>
<text x="286.5" y="416.8">PROCUREMENT, WITHOUT THE EXPRESS</text>
<text x="286.5" y="420.8">WRITTEN PERMISSION OF HOWARD</text>
<text x="286.5" y="424.8">HUGHES MEDICAL INSTITUTE.</text>
</g>
</svg>
